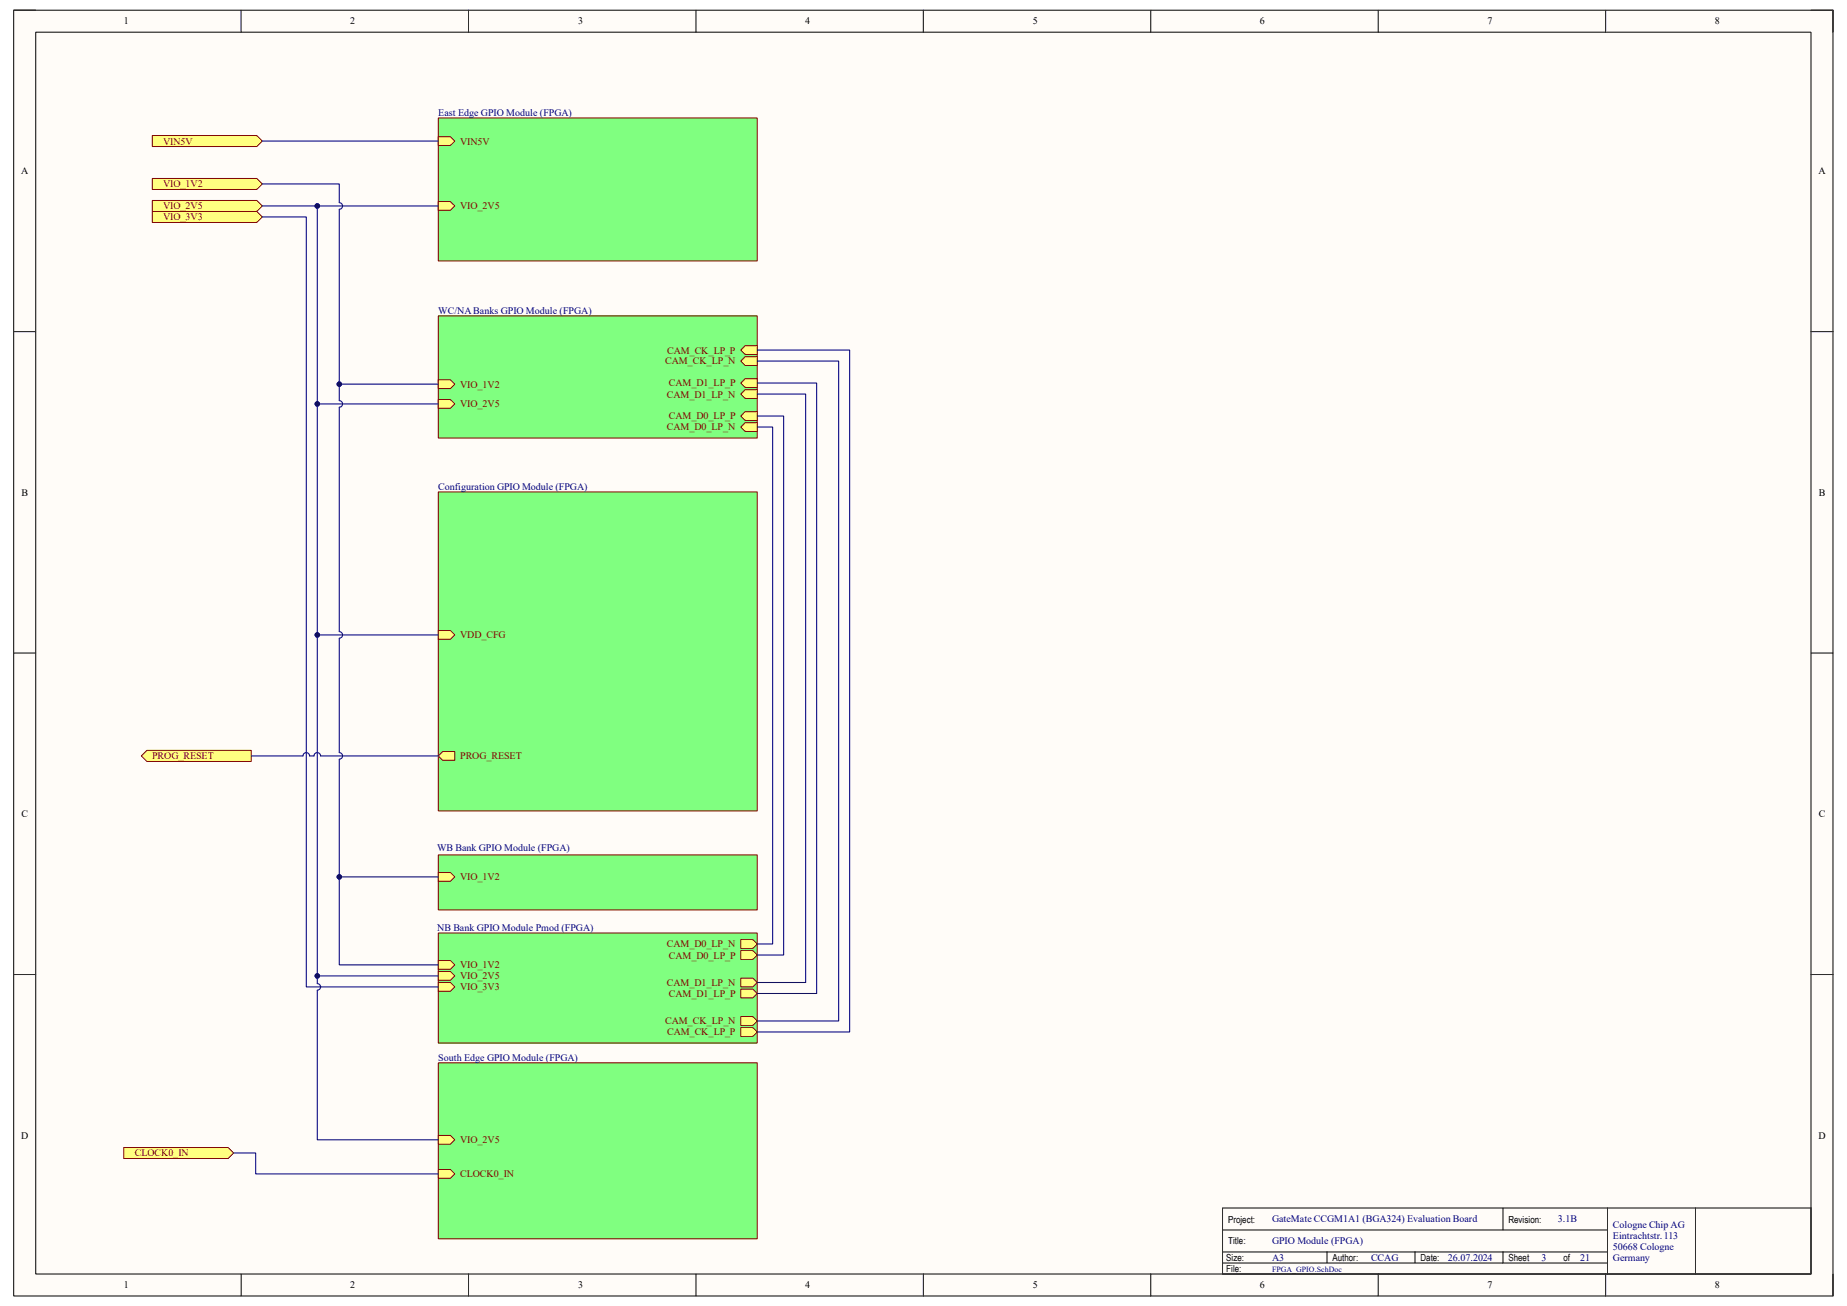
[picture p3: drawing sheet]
<svg xmlns="http://www.w3.org/2000/svg" width="297mm" height="210mm" viewBox="0 0 297 210" stroke-linecap="round" stroke-linejoin="round" font-family="sans-serif">
<path d="M2.2 1.6h292.6v206.8h-292.6z" fill-rule="evenodd" fill="#fffcf8"/>
<path d="M2.2 1.6h292.6v206.8h-292.6z" fill="none" stroke="#000" stroke-width=".16"/>
<path d="M5.7 5.2h285.5v199.7h-285.5z" fill-rule="evenodd" fill="#fffcf8"/>
<g fill="none" stroke="#000" stroke-width=".16">
<path d="M2.2 1.6h3.5M5.7 5.2h285.5v199.7h-285.5zM38.8 1.6v3.6M75.3 1.6v3.6M111.9 1.6v3.6M148.5 1.6v3.6M185 1.6v3.6M221.6 1.6v3.6M258.2 1.6v3.6M291.2 1.6h3.6v3.6M2.2 53.3h3.5M291.2 53.3h3.6"/>
<path d="M2.2 105h3.5M291.2 105h3.6M2.2 156.7h3.5M291.2 156.7h3.6M196.6 194.3h94.6v10.6h-94.6zM196.6 197.8h61.9M241.7 194.3v3.5M258.5 194.3v10.6M272.6 194.3v10.6M38.8 204.9v3.5M75.3 204.9v3.5M111.9 204.9v3.5"/>
<path d="M148.5 204.9v3.5M185 204.9v3.5M196.6 203.1h61.9M196.6 201.3h61.9M213.4 201.3v1.8M221.6 204.9v3.5M227.5 201.3v1.8M241.7 201.3v1.8M258.2 204.9v3.5M294.8 204.9v3.5"/>
</g>
<path d="M24.5 21.8h16.8l.9 .9-.9 .9h-16.8z" fill-rule="evenodd" fill="#ffff80"/>
<path d="M24.5 21.8h16.8l.9 .9-.9 .9h-16.8z" fill="none" stroke="#800000" stroke-width=".16"/>
<path d="M70.5 50.8h51.3v19.6h-51.3z" fill-rule="evenodd" fill="#80ff80"/>
<path d="M70.5 50.8h51.3v19.6h-51.3z" fill="none" stroke="#800000" stroke-width=".16"/>
<path d="M70.5 64.2h1.9l.7 .8-.7 .7h-1.9z" fill-rule="evenodd" fill="#ffff80"/>
<path d="M70.5 64.2h1.9l.7 .8-.7 .7h-1.9z" fill="none" stroke="#800000" stroke-width=".16"/>
<path d="M70.5 61.1h1.9l.7 .7-.7 .7h-1.9z" fill-rule="evenodd" fill="#ffff80"/>
<path d="M70.5 61.1h1.9l.7 .7-.7 .7h-1.9z" fill="none" stroke="#800000" stroke-width=".16"/>
<path d="M119.1 68.7l.7-.7h2v1.4h-2z" fill-rule="evenodd" fill="#ffff80"/>
<path d="M119.1 68.7l.7-.7h2v1.4h-2z" fill="none" stroke="#800000" stroke-width=".16"/>
<path d="M119.8 66.2h2v1.4h-2l-.7-.7z" fill-rule="evenodd" fill="#ffff80"/>
<path d="M119.8 66.2h2v1.4h-2l-.7-.7z" fill="none" stroke="#800000" stroke-width=".16"/>
<path d="M119.8 62.7h2v1.4h-2l-.7-.7z" fill-rule="evenodd" fill="#ffff80"/>
<path d="M119.8 62.7h2v1.4h-2l-.7-.7z" fill="none" stroke="#800000" stroke-width=".16"/>
<path d="M119.1 61.6l.7-.7h2v1.4h-2z" fill-rule="evenodd" fill="#ffff80"/>
<path d="M119.1 61.6l.7-.7h2v1.4h-2z" fill="none" stroke="#800000" stroke-width=".16"/>
<path d="M119.8 57.4h2v1.4h-2l-.7-.7z" fill-rule="evenodd" fill="#ffff80"/>
<path d="M119.8 57.4h2v1.4h-2l-.7-.7z" fill="none" stroke="#800000" stroke-width=".16"/>
<path d="M119.8 55.6h2v1.4h-2l-.7-.7z" fill-rule="evenodd" fill="#ffff80"/>
<path d="M119.8 55.6h2v1.4h-2l-.7-.7z" fill="none" stroke="#800000" stroke-width=".16"/>
<path d="M70.5 170.9h51.3v28.3h-51.3z" fill-rule="evenodd" fill="#80ff80"/>
<path d="M70.5 170.9h51.3v28.3h-51.3z" fill="none" stroke="#800000" stroke-width=".16"/>
<path d="M70.5 182.6h1.9l.7 .7-.7 .7h-1.9z" fill-rule="evenodd" fill="#ffff80"/>
<path d="M70.5 182.6h1.9l.7 .7-.7 .7h-1.9z" fill="none" stroke="#800000" stroke-width=".16"/>
<path d="M70.5 188.1h1.9l.7 .7-.7 .7h-1.9z" fill-rule="evenodd" fill="#ffff80"/>
<path d="M70.5 188.1h1.9l.7 .7-.7 .7h-1.9z" fill="none" stroke="#800000" stroke-width=".16"/>
<path d="M70.5 19h51.3v23h-51.3z" fill-rule="evenodd" fill="#80ff80"/>
<path d="M70.5 19h51.3v23h-51.3z" fill="none" stroke="#800000" stroke-width=".16"/>
<path d="M70.5 32.4h1.9l.7 .7-.7 .7h-1.9z" fill-rule="evenodd" fill="#ffff80"/>
<path d="M70.5 32.4h1.9l.7 .7-.7 .7h-1.9z" fill="none" stroke="#800000" stroke-width=".16"/>
<path d="M70.5 22h1.9l.7 .7-.7 .7h-1.9z" fill-rule="evenodd" fill="#ffff80"/>
<path d="M70.5 22h1.9l.7 .7-.7 .7h-1.9z" fill="none" stroke="#800000" stroke-width=".16"/>
<path d="M70.5 79.1h51.3v51.3h-51.3z" fill-rule="evenodd" fill="#80ff80"/>
<path d="M70.5 79.1h51.3v51.3h-51.3z" fill="none" stroke="#800000" stroke-width=".16"/>
<path d="M70.5 101.4h1.9l.7 .7-.7 .7h-1.9z" fill-rule="evenodd" fill="#ffff80"/>
<path d="M70.5 101.4h1.9l.7 .7-.7 .7h-1.9z" fill="none" stroke="#800000" stroke-width=".16"/>
<path d="M71.2 120.9h1.9v1.4h-1.9l-.7-.7z" fill-rule="evenodd" fill="#ffff80"/>
<path d="M71.2 120.9h1.9v1.4h-1.9l-.7-.7z" fill="none" stroke="#800000" stroke-width=".16"/>
<path d="M24.5 28.7h16.8l.9 .9-.9 .9h-16.8z" fill-rule="evenodd" fill="#ffff80"/>
<path d="M24.5 28.7h16.8l.9 .9-.9 .9h-16.8z" fill="none" stroke="#800000" stroke-width=".16"/>
<path d="M24.5 32.2h16.8l.9 .9-.9 .9h-16.8z" fill-rule="evenodd" fill="#ffff80"/>
<path d="M24.5 32.2h16.8l.9 .9-.9 .9h-16.8z" fill="none" stroke="#800000" stroke-width=".16"/>
<path d="M24.5 34h16.8l.9 .9-.9 .9h-16.8z" fill-rule="evenodd" fill="#ffff80"/>
<path d="M24.5 34h16.8l.9 .9-.9 .9h-16.8z" fill="none" stroke="#800000" stroke-width=".16"/>
<path d="M70.5 150h51.3v17.7h-51.3z" fill-rule="evenodd" fill="#80ff80"/>
<path d="M70.5 150h51.3v17.7h-51.3z" fill="none" stroke="#800000" stroke-width=".16"/>
<path d="M70.5 156.2h1.9l.7 .7-.7 .7h-1.9z" fill-rule="evenodd" fill="#ffff80"/>
<path d="M70.5 156.2h1.9l.7 .7-.7 .7h-1.9z" fill="none" stroke="#800000" stroke-width=".16"/>
<path d="M70.5 158h1.9l.7 .7-.7 .7h-1.9z" fill-rule="evenodd" fill="#ffff80"/>
<path d="M70.5 158h1.9l.7 .7-.7 .7h-1.9z" fill="none" stroke="#800000" stroke-width=".16"/>
<path d="M70.5 154.5h1.9l.7 .7-.7 .7h-1.9z" fill-rule="evenodd" fill="#ffff80"/>
<path d="M70.5 154.5h1.9l.7 .7-.7 .7h-1.9z" fill="none" stroke="#800000" stroke-width=".16"/>
<path d="M119.1 151.1h2l.7 .7-.7 .7h-2z" fill-rule="evenodd" fill="#ffff80"/>
<path d="M119.1 151.1h2l.7 .7-.7 .7h-2z" fill="none" stroke="#800000" stroke-width=".16"/>
<path d="M119.1 152.9h2l.7 .7-.7 .7h-2z" fill-rule="evenodd" fill="#ffff80"/>
<path d="M119.1 152.9h2l.7 .7-.7 .7h-2z" fill="none" stroke="#800000" stroke-width=".16"/>
<path d="M119.1 157.3h2l.7 .7-.7 .7h-2z" fill-rule="evenodd" fill="#ffff80"/>
<path d="M119.1 157.3h2l.7 .7-.7 .7h-2z" fill="none" stroke="#800000" stroke-width=".16"/>
<path d="M119.1 159.1h2l.7 .7-.7 .7h-2z" fill-rule="evenodd" fill="#ffff80"/>
<path d="M119.1 159.1h2l.7 .7-.7 .7h-2z" fill="none" stroke="#800000" stroke-width=".16"/>
<path d="M119.1 163.5h2l.7 .7-.7 .7h-2z" fill-rule="evenodd" fill="#ffff80"/>
<path d="M119.1 163.5h2l.7 .7-.7 .7h-2z" fill="none" stroke="#800000" stroke-width=".16"/>
<path d="M119.1 165.2h2l.7 .8-.7 .7h-2z" fill-rule="evenodd" fill="#ffff80"/>
<path d="M119.1 165.2h2l.7 .8-.7 .7h-2z" fill="none" stroke="#800000" stroke-width=".16"/>
<path d="M70.5 137.5h51.3v8.8h-51.3z" fill-rule="evenodd" fill="#80ff80"/>
<path d="M70.5 137.5h51.3v8.8h-51.3z" fill="none" stroke="#800000" stroke-width=".16"/>
<path d="M70.5 140.3h1.9l.7 .7-.7 .7h-1.9z" fill-rule="evenodd" fill="#ffff80"/>
<path d="M70.5 140.3h1.9l.7 .7-.7 .7h-1.9z" fill="none" stroke="#800000" stroke-width=".16"/>
<path d="M23.6 120.7h16.8v1.7h-16.8l-.9-.8z" fill-rule="evenodd" fill="#ffff80"/>
<path d="M23.6 120.7h16.8v1.7h-16.8l-.9-.8z" fill="none" stroke="#800000" stroke-width=".16"/>
<path d="M19.9 184.5h16.8l.9 .9-.9 .9h-16.8z" fill-rule="evenodd" fill="#ffff80"/>
<path d="M19.9 184.5h16.8l.9 .9-.9 .9h-16.8z" fill="none" stroke="#800000" stroke-width=".16"/>
<path d="M42.2 33.1h8.8M42.2 34.9h7.1v123.8h21.2" fill="none" stroke="#000080" stroke-width=".17"/>
<circle cx="51" cy="33.1" r=".35" fill="#000080"/>
<circle cx="51" cy="33.1" r=".35" fill="none" stroke="#000080" stroke-width=".16"/>
<path d="M70.5 33.1h-19.5v125.1a.53 .53 0 0 1 .6 .5 .53 .53 0 0 1-.6 .5v24.1h19.5" fill="none" stroke="#000080" stroke-width=".17"/>
<circle cx="51" cy="33.1" r=".35" fill="#000080"/>
<circle cx="51" cy="33.1" r=".35" fill="none" stroke="#000080" stroke-width=".16"/>
<circle cx="51" cy="65" r=".35" fill="#000080"/>
<circle cx="51" cy="65" r=".35" fill="none" stroke="#000080" stroke-width=".16"/>
<circle cx="51" cy="102.1" r=".35" fill="#000080"/>
<circle cx="51" cy="102.1" r=".35" fill="none" stroke="#000080" stroke-width=".16"/>
<circle cx="51" cy="156.9" r=".35" fill="#000080"/>
<circle cx="51" cy="156.9" r=".35" fill="none" stroke="#000080" stroke-width=".16"/>
<path d="M51 156.9h19.5" fill="none" stroke="#000080" stroke-width=".17"/>
<circle cx="51" cy="156.9" r=".35" fill="#000080"/>
<circle cx="51" cy="156.9" r=".35" fill="none" stroke="#000080" stroke-width=".16"/>
<path d="M51 102.1h19.5" fill="none" stroke="#000080" stroke-width=".17"/>
<circle cx="51" cy="102.1" r=".35" fill="#000080"/>
<circle cx="51" cy="102.1" r=".35" fill="none" stroke="#000080" stroke-width=".16"/>
<path d="M51 65h19.5" fill="none" stroke="#000080" stroke-width=".17"/>
<circle cx="51" cy="65" r=".35" fill="#000080"/>
<circle cx="51" cy="65" r=".35" fill="none" stroke="#000080" stroke-width=".16"/>
<path d="M42.2 29.6h12.4v3a.53 .53 0 0 1 .5 .5 .53 .53 0 0 1-.5 .5v30.8a.53 .53 0 0 1 .5 .6 .53 .53 0 0 1-.5 .5v36.1a.53 .53 0 0 1 .5 .5 .53 .53 0 0 1-.5 .5v18.4M40.4 121.6h8.3a.53 .53 0 0 1 .6-.6 .53 .53 0 0 1 .5 .6h.7a.53 .53 0 0 1 .5-.6 .53 .53 0 0 1 .6 .6h18.9M54.6 121a.53 .53 0 0 1 .5 .6 .53 .53 0 0 1-.5 .5v33.1h15.9" fill="none" stroke="#000080" stroke-width=".17"/>
<circle cx="54.6" cy="61.8" r=".35" fill="#000080"/>
<circle cx="54.6" cy="61.8" r=".35" fill="none" stroke="#000080" stroke-width=".16"/>
<circle cx="54.6" cy="141" r=".35" fill="#000080"/>
<circle cx="54.6" cy="141" r=".35" fill="none" stroke="#000080" stroke-width=".16"/>
<path d="M42.2 22.7h28.3M54.6 141h15.9" fill="none" stroke="#000080" stroke-width=".17"/>
<circle cx="54.6" cy="141" r=".35" fill="#000080"/>
<circle cx="54.6" cy="141" r=".35" fill="none" stroke="#000080" stroke-width=".16"/>
<path d="M54.6 61.8h15.9" fill="none" stroke="#000080" stroke-width=".17"/>
<circle cx="54.6" cy="61.8" r=".35" fill="#000080"/>
<circle cx="54.6" cy="61.8" r=".35" fill="none" stroke="#000080" stroke-width=".16"/>
<path d="M121.8 56.3h14.8v109.7h-14.8M121.8 58.1h13.1v106.1h-13.1M121.8 61.6h9.5v98.2h-9.5M121.8 63.4h7.8v94.6h-7.8M121.8 66.9h4.2v86.7h-4.2M121.8 68.7h2.4v83.1h-2.4M37.6 185.4h3.5v3.4h29.4" fill="none" stroke="#000080" stroke-width=".17"/>
<g font-size="1.6">
<text x="19.9" y="3.9">1</text>
<text x="56.3" y="3.9">2</text>
<text x="93" y="3.9">3</text>
<text x="129.5" y="3.9">4</text>
<text x="166.1" y="3.9">5</text>
<text x="202.6" y="3.9">6</text>
<text x="239.2" y="3.9">7</text>
<text x="275.8" y="3.9">8</text>
<text x="3.4" y="28">A</text>
<text x="292.4" y="28">A</text>
<text x="3.5" y="79.7">B</text>
<text x="292.5" y="79.7">B</text>
<text x="3.5" y="131.4">C</text>
<text x="292.5" y="131.4">C</text>
<text x="3.4" y="183.1">D</text>
<text x="292.4" y="183.1">D</text>
<text x="197.5" y="196.6">Project:</text>
<text x="242.6" y="196.6">Revision:</text>
<text x="197.2" y="202.8">Size:</text>
<text x="197.5" y="200.1">Title:</text>
<text x="214.3" y="202.8">Author:</text>
<text x="228.4" y="202.8">Date:</text>
<text x="242.6" y="202.8">Sheet</text>
<text x="251.4" y="202.8">of</text>
<text x="19.9" y="207.2">1</text>
<text x="56.3" y="207.2">2</text>
<text x="93" y="207.2">3</text>
<text x="129.5" y="207.2">4</text>
<text x="166.1" y="207.2">5</text>
<text x="197.2" y="204.6">File:</text>
<text x="202.6" y="207.2">6</text>
<text x="239.2" y="207.2">7</text>
<text x="275.8" y="207.2">8</text>
</g>
<g font-size="1.6" fill="#800000">
<text x="26.2" y="23.2">VIN5V</text>
<text x="74" y="23.2">VIN5V</text>
<text x="26.2" y="30.1">VIO_1V2</text>
<text x="26.2" y="33.7">VIO_2V5</text>
<text x="26.2" y="35.4">VIO_3V3</text>
<text x="74" y="33.7">VIO_2V5</text>
<text x="107" y="58.6">CAM_CK_LP_N</text>
<text x="107.3" y="56.9">CAM_CK_LP_P</text>
<text x="74" y="65.5">VIO_2V5</text>
<text x="74" y="62.3">VIO_1V2</text>
<text x="107.2" y="63.9">CAM_D1_LP_N</text>
<text x="107.6" y="62.1">CAM_D1_LP_P</text>
<text x="107.2" y="69.2">CAM_D0_LP_N</text>
<text x="107.6" y="67.4">CAM_D0_LP_P</text>
<text x="74" y="102.7">VDD_CFG</text>
<text x="24.5" y="122.1">PROG_RESET</text>
<text x="74" y="122.1">PROG_RESET</text>
<text x="74" y="141.6">VIO_1V2</text>
<text x="74" y="155.7">VIO_1V2</text>
<text x="107.2" y="152.4">CAM_D0_LP_N</text>
<text x="107.6" y="154.1">CAM_D0_LP_P</text>
<text x="74" y="157.5">VIO_2V5</text>
<text x="74" y="159.3">VIO_3V3</text>
<text x="107.2" y="158.5">CAM_D1_LP_N</text>
<text x="107.6" y="160.3">CAM_D1_LP_P</text>
<text x="107" y="164.7">CAM_CK_LP_N</text>
<text x="107.3" y="166.5">CAM_CK_LP_P</text>
<text x="21.7" y="186">CLOCK0_IN</text>
<text x="74" y="183.9">VIO_2V5</text>
<text x="74" y="189.3">CLOCK0_IN</text>
</g>
<g font-size="1.6" fill="#000080">
<text x="70.5" y="18.6">East Edge GPIO Module (FPGA)</text>
<text x="70.5" y="50.5">WC/NA Banks GPIO Module (FPGA)</text>
<text x="70.5" y="78.8">Configuration GPIO Module (FPGA)</text>
<text x="70.3" y="136.8">WB Bank GPIO Module (FPGA)</text>
<text x="70.3" y="149.7">NB Bank GPIO Module Pmod (FPGA)</text>
<text x="70.5" y="170.6">South Edge GPIO Module (FPGA)</text>
<text x="204.6" y="196.6">GateMate CCGM1A1 (BGA324) Evaluation Board</text>
<text x="250.5" y="196.6">3.1B</text>
<text x="259.4" y="197.4">Cologne Chip AG</text>
<text x="204.6" y="200.1">GPIO Module (FPGA)</text>
<text x="204.6" y="202.8">A3</text>
<text x="220.5" y="202.8">CCAG</text>
<text x="232.8" y="202.8">26.07.2024</text>
<text x="247.9" y="202.8">3</text>
<text x="254.1" y="202.8">21</text>
<text x="259.4" y="199.2">Eintrachtstr. 113</text>
<text x="259.4" y="201">50668 Cologne</text>
<text x="259.4" y="202.8">Germany</text>
</g>
<text font-size="1.3" fill="#000080" x="204.6" y="204.6">FPGA_GPIO.SchDoc</text>
</svg>
